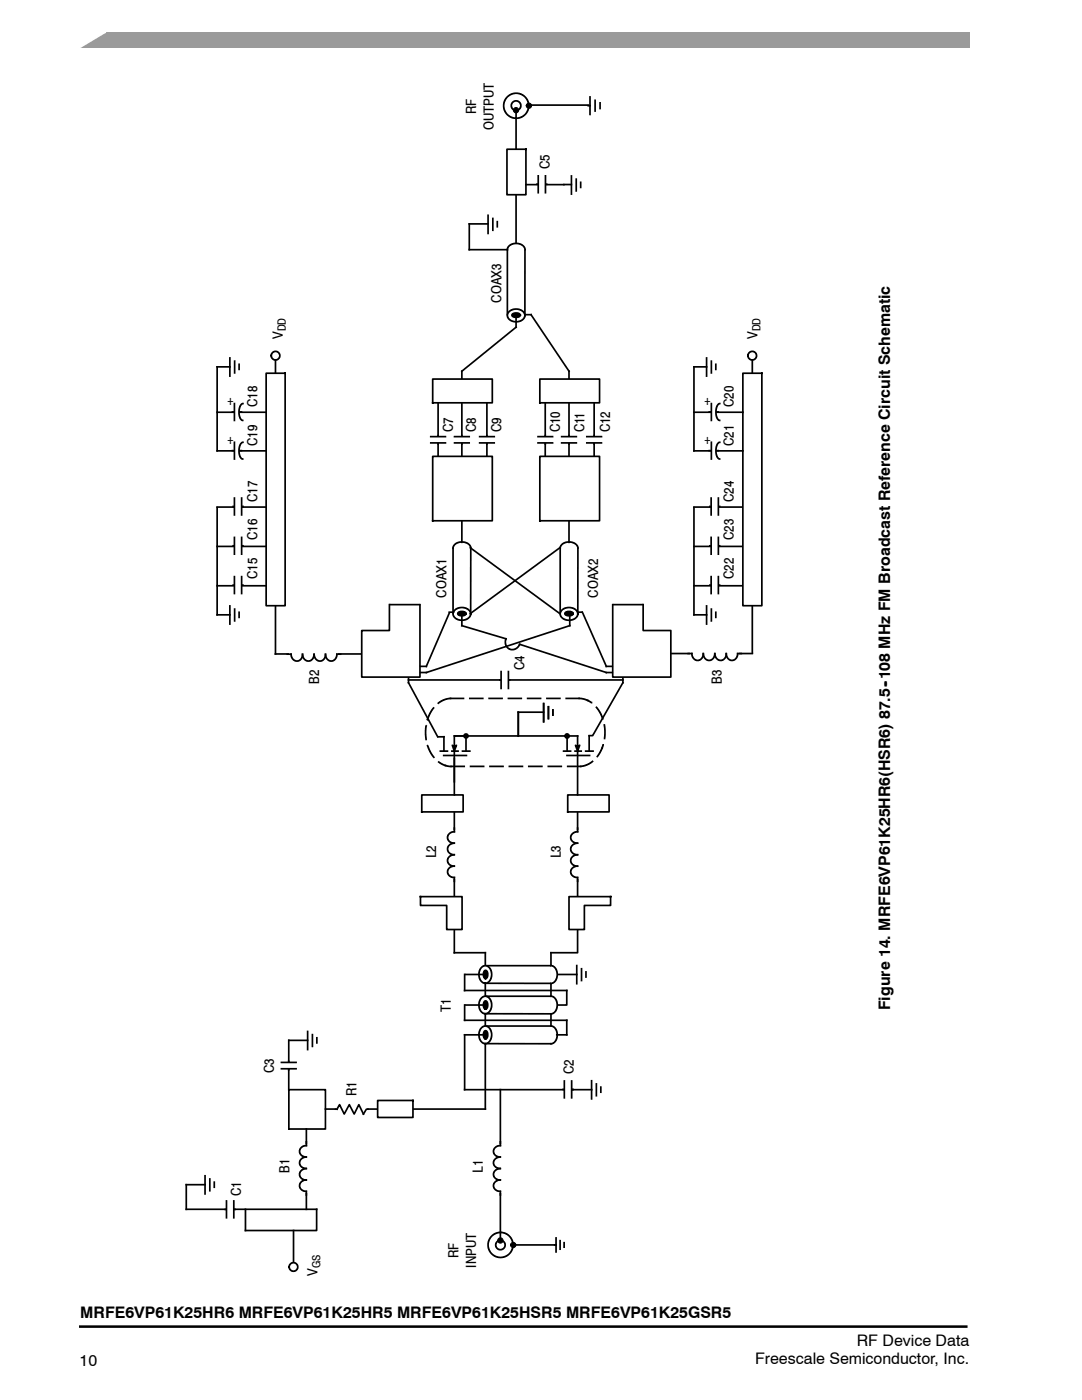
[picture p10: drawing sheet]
<svg xmlns="http://www.w3.org/2000/svg" width="216mm" height="279mm" viewBox="0 0 216 279" stroke-linecap="round" stroke-linejoin="round" font-family="sans-serif">
<path d="M15.7 6.4h177.8v3.2h-177.8z" fill="#9a9a9a"/>
<path d="M15.7 6.4h5.3l-5.3 3.2z" fill="#fff"/>
<path d="M15.7 6.4h5.3l-5.3 3.2z" fill="none" stroke="#fff" stroke-width=".34"/>
<path d="M16 264.8h176.8" fill="none" stroke="#000" stroke-width=".51"/>
<path d="M127.4 130.4h22.7" fill="none" stroke="#000" stroke-width=".34"/>
<circle cx="103" cy="21.1" r="2.5" fill="#fff"/>
<path d="M103 23.6l-1-.2-.9-.6-.5-1-.1-.9 .3-1.1 .5-.6 1-.5 .9-.1 1.1 .3 .6 .6 .5 .9 .1 .9-.3 1.1-.6 .6-.7 .5-.9 .1M105.5 21h11.9" fill="none" stroke="#000" stroke-width=".34"/>
<circle cx="103" cy="21.1" r=".95" fill="#fff"/>
<g fill="none" stroke="#000" stroke-width=".34">
<path d="M117.7 19.3v3.5M117.4 21.1h.3M118.7 20v2.2M119.7 20.5v1.2"/>
<circle cx="103" cy="21.1" r=".95"/>
</g>
<g fill="#000">
<circle cx="103" cy="22" r=".52"/>
<circle cx="105.5" cy="21.1" r=".52"/>
</g>
<path d="M102.4 22l.3-.5h.4l.3 .2 .1 .4-.2 .3-.4 .1-.4-.2-.1-.3M103 22h.1M105 21.1l.2-.4 .4-.1 .4 .2 .1 .4-.3 .3-.3 .1-.4-.2-.1-.3M105.5 21.1h.1" fill="none" stroke="#000" stroke-width=".2"/>
<circle cx="55" cy="71" r=".86" fill="#fff"/>
<g fill="none" stroke="#000" stroke-width=".34">
<path d="M54.1 71l.4-.7 .6-.2 .6 .4 .1 .6-.3 .6-.6 .1-.6-.3-.2-.5M54.9 130.5h23.6M81.5 134.7v1.5l5.8 10.8M92.5 139.4h-3.1l-.9 .3-1 .6M93.7 139.4h2.6M97.6 139.4h2.6M101.5 139.4h2.5M105.3 139.4h2.6M109.1 139.4h2.6M113 139.4h2.5M115.6 139.4l1.4 .3 1 .5M124.3 136.2l-6 10.6h-.7"/>
<path d="M85 144.9l-.1 .8 .1 1.9M85.3 148.8l.6 1.3 .7 1M86.5 141.3l-.7 1-.5 1.3M87.5 147h1.1v2.9M87.5 152.1l1.2 .6 1.3 .3M87.9 149.9h1.4M88.5 150.8h4.6M90 153h2.6M90.2 149.9h1.2M90.3 148.7l.4 .2 .4-.2-.4 1.2zM92.3 149.9h1.4M93 146.9v3"/>
<path d="M93.9 153h2.6M97.8 153h2.6M101.6 153h2.6M105.5 153h2.6M108.5 142.1h-5.1v4.8M108.5 140.4v3.6M109.4 153h2.6M109.4 141.1v2.3M110.3 141.7v1M112.5 149.9h1.4M113 146.9h-22.3v2M113.1 150.8h4.5"/>
<path d="M113.2 147v2.9M113.2 146.9h2.1v2M114.7 149.9h1.3M114.8 148.7l.5 .2 .4-.2-.4 1.2zM116.9 149.9h1.4M117.6 146.9v3M118.2 152l-.9 .6-.9 .3-3.1 .1M119 141.2l.8 1.1 .5 1.1M120.4 148.7l-.4 .9-.8 1.4M120.6 144.7l.1 1-.1 1.7"/>
</g>
<g fill="#000">
<path d="M90.3 148.7l.4 .2 .4-.2-.4 1.2z" fill-rule="evenodd"/>
<path d="M114.8 148.7l.5 .2 .4-.2-.4 1.2z" fill-rule="evenodd"/>
<circle cx="93" cy="146.9" r=".44"/>
<circle cx="113.2" cy="146.9" r=".44"/>
</g>
<g fill="none" stroke="#000" stroke-width=".25">
<circle cx="93" cy="146.9" r=".44"/>
<circle cx="113.2" cy="146.9" r=".44"/>
</g>
<path d="M57.8 130.1h9.6v1h-9.6z" fill="#fff"/>
<path d="M55 71.8v58.7M43.3 116.9h11.7M46.5 116.8h2M57.3 130.6h.8l.3 .9 .7 .4h.5l.4-.3 .4-1M60.4 130.6l.3 .9 .7 .4h.5l.4-.3 .4-1M62.7 130.6l.3 .9 .7 .4h.5l.4-.3 .4-1M64.9 130.6l.3 .9 .8 .4 .5-.1 .4-.2 .3-1M67.2 130.6h.7" fill="none" stroke="#000" stroke-width=".34"/>
<path d="M46.8 115.1h1.4v3.3h-1.4z" fill="#fff"/>
<path d="M43.3 109.1h11.7M46.5 108.9h2M46.8 115.1v3.3M48.2 115.1v3.3" fill="none" stroke="#000" stroke-width=".34"/>
<path d="M46.8 107.2h1.4v3.4h-1.4z" fill="#fff"/>
<path d="M43.3 101.2h11.7M46.5 101.1h2M46.8 107.3v3.3M48.2 107.3v3.3" fill="none" stroke="#000" stroke-width=".34"/>
<path d="M46.8 99.4h1.4v3.4h-1.4z" fill="#fff"/>
<path d="M46.8 99.4v3.4M48.2 99.4v3.4M43.3 101.3v21.4h2.6M45.9 120.9v3.6M46.8 121.6v2.3M47.7 122.2v1" fill="none" stroke="#000" stroke-width=".34"/>
<path d="M53.1 74.5h3.8v46.4h-3.8z" fill="#fff"/>
<path d="M45.9 73.2h-2.6v16.8h9.8M45.9 71.4v3.7M46.8 72.1v2.3M47.7 72.7v1M53.1 74.5h3.8v46.4h-3.8zM43.3 82.3h9.8" fill="none" stroke="#000" stroke-width=".34"/>
<path d="M90.4 109.4h3.5v13.1h-3.5z" fill-rule="evenodd" fill="#fff"/>
<path d="M90.4 109.4v13.1h3.5v-13.1" fill="none" stroke="#000" stroke-width=".34"/>
<path d="M90.6 108.8l.8-.5 1.2-.1 .9 .4 .3 .3 .1 .5h-3.5z" fill-rule="evenodd" fill="#fff"/>
<path d="M90.4 109.4l.2-.5 .2-.3 1.1-.4h.9l.5 .2 .5 .5 .1 .5" fill="none" stroke="#000" stroke-width=".34"/>
<path d="M90.9 121.6l1-.4 1.1 .2 .8 .6 .1 .9-.4 .5-.7 .3-.9 .1-.6-.2-.4-.2-.5-.7 .1-.5z" fill-rule="evenodd" fill="#fff"/>
<path d="M89.6 122.4l-4.5 10.6M89.6 122.2h.9M90.9 121.6l1-.4 1.1 .2 .8 .6 .1 .9-.4 .5-.7 .3-.9 .1-.6-.2-.4-.2-.5-.7 .1-.5zM91.4 122.2l.6-.2 .7 .2a.32 .32 0 0 1 .3 .3 .32 .32 0 0 1-.3 .3l-.7 .1-.4-.1a.3 .3 0 0 1-.3-.3 .3 .3 0 0 1 .1-.3zM116.2 122.2l4.8 10.8M124.3 134.7v1.5" fill="none" stroke="#000" stroke-width=".34"/>
<path d="M91.4 122.2l.6-.2 .7 .2a.32 .32 0 0 1 .3 .3 .32 .32 0 0 1-.3 .3l-.7 .1-.4-.1a.3 .3 0 0 1-.3-.3 .3 .3 0 0 1 .1-.3z" fill-rule="evenodd" fill="#000"/>
<path d="M111.8 109.4h3.5v13.1h-3.5z" fill-rule="evenodd" fill="#fff"/>
<path d="M111.8 109.4v13.1h3.5v-13.1" fill="none" stroke="#000" stroke-width=".34"/>
<path d="M112 108.8l.8-.5 1.1-.1 1 .4 .3 .3 .1 .5h-3.5z" fill-rule="evenodd" fill="#fff"/>
<path d="M111.8 109.4l.1-.5 .3-.3 1.1-.4h.9l.5 .2 .5 .5 .1 .5" fill="none" stroke="#000" stroke-width=".34"/>
<path d="M112.2 121.6l1.1-.4 1.1 .2 .8 .6v.9l-.4 .5-.6 .3-.9 .1-.6-.2-.5-.2-.4-.7v-.5z" fill-rule="evenodd" fill="#fff"/>
<path d="M87.4 78.8v14.9M92.2 74.1v34.1M113.5 74.1v34.1M93.9 109.3l17.8 13.1M111.7 109.3l-17.8 13.1M92.2 122.5v2.4l8.8 2.6-.2 .4 .1 .9 .8 .8h1l.7-.5 .3-.5 17.3 5.6M112.2 121.6l1.1-.4 1.1 .2 .8 .6v.9l-.4 .5-.6 .3-.9 .1-.6-.2-.5-.2-.4-.7v-.5zM112.8 122.2l.6-.2 .7 .2a.32 .32 0 0 1 .3 .3 .32 .32 0 0 1-.3 .3l-.7 .1-.4-.1a.3 .3 0 0 1-.3-.3 .3 .3 0 0 1 .1-.3zM113.7 122.5v2.4l-28.6 9.3M115.4 122.2h.7" fill="none" stroke="#000" stroke-width=".34"/>
<path d="M112.8 122.2l.6-.2 .7 .2a.32 .32 0 0 1 .3 .3 .32 .32 0 0 1-.3 .3l-.7 .1-.4-.1a.3 .3 0 0 1-.3-.3 .3 .3 0 0 1 .1-.3z" fill-rule="evenodd" fill="#000"/>
<path d="M86 87.1h2.9v1.3h-2.9z" fill="#fff"/>
<path d="M97.2 78.8v14.9M86 87.1h2.9M86 88.4h2.9M92.2 86.9v1.7" fill="none" stroke="#000" stroke-width=".34"/>
<path d="M90.7 87.1h2.9v1.3h-2.9z" fill="#fff"/>
<path d="M90.7 87.1h2.9M90.7 88.4h2.9M97.2 86.9v1.7" fill="none" stroke="#000" stroke-width=".34"/>
<path d="M95.7 87.1h2.9v1.3h-2.9z" fill="#fff"/>
<path d="M95.7 87.1h2.9M95.7 88.4h2.9" fill="none" stroke="#000" stroke-width=".34"/>
<path d="M86.3 91.1h11.9v12.8h-11.9z" fill="#fff"/>
<path d="M108.8 78.8v14.9M86.3 91.1h11.9v12.8h-11.9z" fill="none" stroke="#000" stroke-width=".34"/>
<path d="M107.3 87.1h3v1.3h-3z" fill="#fff"/>
<path d="M118.6 78.8v14.9M107.4 87.1h2.9M107.4 88.4h2.9M113.5 86.9v1.7" fill="none" stroke="#000" stroke-width=".34"/>
<path d="M112.1 87.1h2.9v1.3h-2.9z" fill="#fff"/>
<path d="M112.1 87.1h2.9M112.1 88.4h2.9M118.6 86.9v1.7" fill="none" stroke="#000" stroke-width=".34"/>
<path d="M117.1 87.1h2.9v1.3h-2.9z" fill="#fff"/>
<path d="M117.1 87.1h2.9M117.1 88.4h2.9" fill="none" stroke="#000" stroke-width=".34"/>
<path d="M107.7 91.1h11.9v12.8h-11.9z" fill="#fff"/>
<path d="M107.7 91.1h11.9v12.8h-11.9z" fill="none" stroke="#000" stroke-width=".34"/>
<path d="M86.3 75.6h11.9v4.8h-11.9z" fill="#fff"/>
<path d="M86.3 75.6h11.9v4.8h-11.9z" fill="none" stroke="#000" stroke-width=".34"/>
<path d="M107.7 75.6h11.9v4.8h-11.9z" fill="#fff"/>
<path d="M107.7 75.6h11.9v4.8h-11.9z" fill="none" stroke="#000" stroke-width=".34"/>
<path d="M101.2 49.8h3.6l-.1 13.1h-3.5z" fill-rule="evenodd" fill="#fff"/>
<path d="M101.2 49.8v13.1h3.5l.1-13.1" fill="none" stroke="#000" stroke-width=".34"/>
<path d="M101.6 49l.9-.4h1.1l.9 .6 .3 .6h-3.6l.1-.4z" fill-rule="evenodd" fill="#fff"/>
<path d="M101.2 49.8l.1-.4 .3-.4 1.2-.4h.8l.6 .3 .4 .4 .2 .5" fill="none" stroke="#000" stroke-width=".34"/>
<path d="M101.6 62.2l.9-.5 1.2 .1 .8 .5 .2 .4v.5l-.3 .5-.7 .4-.5 .1-.9-.1-.6-.3-.4-.5v-.6z" fill-rule="evenodd" fill="#fff"/>
<g fill="none" stroke="#000" stroke-width=".34">
<path d="M103 22.2v26.3M97.4 44.7h-3.8v5.1M97.4 43v3.6M98.3 43.6v2.4M99.2 44.2v1.1M101.6 62.2l.9-.5 1.2 .1 .8 .5 .2 .4v.5l-.3 .5-.7 .4-.5 .1-.9-.1-.6-.3-.4-.5v-.6zM102.3 62.7l.9-.2 .4 .1 .2 .2v.2l-.4 .3-1-.1a.33 .33 0 0 1-.2-.5zM103 62.9v2.4l-10.8 8.8M104.9 62.8h1.1l7.5 11.3M103.4 142.1v4.8M108.5 140.4v3.6M109.4 141.1v2.3"/>
<path d="M110.3 141.7v1"/>
</g>
<path d="M102.3 62.7l.9-.2 .4 .1 .2 .2v.2l-.4 .3-1-.1a.33 .33 0 0 1-.2-.5z" fill-rule="evenodd" fill="#000"/>
<path d="M101.2 29.8h3.7v9.1h-3.7z" fill="#fff"/>
<path d="M101.2 29.8h3.7v9.1h-3.7zM104.9 36.9h7.6M107.1 36.8h2" fill="none" stroke="#000" stroke-width=".34"/>
<path d="M107.4 35.1h1.4v3.4h-1.4z" fill="#fff"/>
<path d="M107.4 35.1v3.4M108.8 35.1v3.4M112.5 36.8h1.5M114 35.1v3.6M115 35.8v2.3M115.9 36.4v1" fill="none" stroke="#000" stroke-width=".34"/>
<circle cx="150.1" cy="71" r=".86" fill="#fff"/>
<path d="M149.2 71l.4-.7 .6-.2 .6 .4 .2 .6-.4 .6-.6 .1-.6-.3-.2-.5" fill="none" stroke="#000" stroke-width=".34"/>
<path d="M137.8 130h9.6v.9h-9.6z" fill="#fff"/>
<path d="M150.1 71.8v58.5M138.5 116.9h11.6M141.6 116.8h2M137.3 130.4h.7l.3 .9 .8 .5 .5-.1 .5-.3 .2-1 .3 .9 .8 .5 .5-.1 .4-.3 .3-1 .3 .9 .8 .5 .5-.1 .5-.3 .2-1 .3 1 .7 .4 .6-.1 .4-.3 .3-.9 .7-.1" fill="none" stroke="#000" stroke-width=".34"/>
<path d="M141.9 115.1h1.4v3.3h-1.4z" fill="#fff"/>
<path d="M138.5 109.1h11.6M141.6 108.9h2M141.9 115.1v3.3M143.3 115.1v3.3" fill="none" stroke="#000" stroke-width=".34"/>
<path d="M141.9 107.2h1.4v3.4h-1.4z" fill="#fff"/>
<path d="M138.5 101.2h11.6M141.6 101.1h2M141.9 107.3v3.3M143.3 107.3v3.3" fill="none" stroke="#000" stroke-width=".34"/>
<path d="M141.9 99.4h1.4v3.4h-1.4z" fill="#fff"/>
<path d="M141.9 99.4v3.4M143.3 99.4v3.4M138.5 101.3v21.4h2.5M141 120.9v3.6M141.9 121.6v2.3M142.8 122.2v1" fill="none" stroke="#000" stroke-width=".34"/>
<path d="M148.2 74.5h3.8v46.4h-3.8z" fill="#fff"/>
<path d="M93.6 49.8h7.6M141 71.4v3.7M141 73.2h-2.5v16.8h9.7M141.9 72.1v2.3M142.8 72.7v1M148.2 74.5h3.8v46.4h-3.8zM138.5 82.3h9.7" fill="none" stroke="#000" stroke-width=".34"/>
<path d="M122.3 120.7h6v5.1h5.6v9.3h-11.6z" fill-rule="evenodd" fill="#fff"/>
<path d="M121 134.2h1.2M121 133h1.2M122.4 120.7h5.8M128.3 120.7v5.1h5.6v9.3h-11.6v-14.4" fill="none" stroke="#000" stroke-width=".34"/>
<path d="M72.2 125.8h5.5v-5.1h6.1v14.4h-11.6z" fill-rule="evenodd" fill="#fff"/>
<path d="M77.7 120.7v5.1h-5.5v9.3h11.6v-14.4M77.8 120.7h5.9M81.5 135.7h42.8M83.9 134.2h1.2M83.9 133h1.2" fill="none" stroke="#000" stroke-width=".34"/>
<path d="M100 134h1.5v3.4h-1.5z" fill="#fff"/>
<path d="M100 134v3.4M101.5 134v3.4" fill="none" stroke="#000" stroke-width=".34"/>
<circle cx="99.9" cy="248.4" r="2.49" fill="#fff"/>
<g fill="none" stroke="#000" stroke-width=".34">
<path d="M102.6 248.5h8.4"/>
<circle cx="99.9" cy="248.4" r="2.49"/>
</g>
<circle cx="99.9" cy="248.5" r=".95" fill="#fff"/>
<path d="M109.9 190.1v14.7M111.2 194.5h3.9M113.1 197.7v2.9h-2M37.2 236.4h3.7M40.9 234.7v3.6M41.9 235.3v2.3M42.8 235.9v1M61.1 225.3v16M64.9 221.3h31.9M37.2 241.3h26M99.8 247.5l-.5 .2-.4 .6 .2 .7 .6 .4 .7-.1 .4-.7-.2-.7-.7-.4" fill="none" stroke="#000" stroke-width=".34"/>
<g fill="#000">
<circle cx="99.8" cy="247.6" r=".53"/>
<circle cx="102.4" cy="248.5" r=".52"/>
</g>
<path d="M99.3 247.5l.2-.4 .4-.1 .4 .3 .1 .4-.3 .3-.3 .1-.4-.2-.1-.3M99.8 247.6h.1M101.9 248.4l.2-.4 .4-.1 .4 .3v.4l-.2 .3-.4 .1-.3-.2-.1-.3M102.4 248.5h.1" fill="none" stroke="#000" stroke-width=".2"/>
<path d="M60.6 228.3h1v9.7h-1z" fill="#fff"/>
<path d="M37.2 236.4v4.9M61.1 235.5l-.9 .3-.4 .7v.5l.4 .5 .9 .3v.7M61.1 227.9v.7l-.9 .3-.4 .7v.5l.3 .5 .5 .2 .5 .1-.8 .2-.5 .7v.5l.2 .4 .6 .4 .5 .1-.6 .1-.5 .4-.2 .5v.4l.4 .6 .9 .3M45 241.4h1.9" fill="none" stroke="#000" stroke-width=".34"/>
<path d="M45.2 239.7h1.5v3.3h-1.5z" fill="#fff"/>
<path d="M96.8 190.1v31.2M45.2 239.7v3.3M46.7 239.7v3.3M49 241.3v4.3h14.2v-4.3M58.6 245.6v6.4" fill="none" stroke="#000" stroke-width=".34"/>
<circle cx="58.6" cy="252.8" r=".86" fill="#fff"/>
<g fill="none" stroke="#000" stroke-width=".34">
<path d="M57.6 207.6v9.9M57.6 217.5h7.3v7.8h-7.3z"/>
<circle cx="58.6" cy="252.8" r=".86"/>
</g>
<path d="M56.2 212h2.9v1.3h-2.9z" fill="#fff"/>
<path d="M56.2 212h2.9M56.2 213.3h2.9M57.6 207.6h3.8M61.4 205.8v3.7M62.3 206.5v2.3M63.2 207.1v1" fill="none" stroke="#000" stroke-width=".34"/>
<path d="M67.3 220.7h5.8v1.3h-5.8z" fill="#fff"/>
<path d="M67.3 220.7h5.8v1.3h-5.8z" fill="none" stroke="#fff" stroke-width=".34"/>
<path d="M73.4 221.4h-.3l-.6 .9-.9-1.8-.9 1.8-1-1.8-1 1.8-.9-1.8-.6 .9h-.2" fill="none" stroke="#000" stroke-width=".34"/>
<path d="M75.4 219.6h7v3.4h-7z" fill="#fff"/>
<path d="M75.4 219.6h7v3.4h-7z" fill="none" stroke="#000" stroke-width=".34"/>
<path d="M96.9 204.8h13v3.5h-13z" fill-rule="evenodd" fill="#fff"/>
<path d="M109.9 204.8h-13v3.5h13" fill="none" stroke="#000" stroke-width=".34"/>
<path d="M109.9 204.8l.4 .1 .4 .3 .5 1.1-.2 1.3-.4 .4-.5 .3h-.2z" fill-rule="evenodd" fill="#fff"/>
<path d="M109.9 204.8l.4 .1 .4 .3 .5 1.1-.1 .7-.2 .7-.5 .5-.5 .1" fill="none" stroke="#000" stroke-width=".34"/>
<path d="M96 205.2l.5-.4h.6l.6 .4 .3 .5 .1 .6-.1 .9-.3 .6-.5 .4h-.8l-.7-.8-.1-1.1z" fill-rule="evenodd" fill="#fff"/>
<path d="M96 205.2l.5-.4h.6l.6 .4 .3 .5 .1 .6-.1 .9-.3 .6-.5 .4h-.8l-.7-.8-.1-1.1zM96.7 205.8a.41 .41 0 0 1 .4 0 .41 .41 0 0 1 .2 .4l-.1 .9a.32 .32 0 0 1-.3 .3 .32 .32 0 0 1-.3-.3l-.1-.7z" fill="none" stroke="#000" stroke-width=".34"/>
<path d="M96.7 205.8a.41 .41 0 0 1 .4 0 .41 .41 0 0 1 .2 .4l-.1 .9a.32 .32 0 0 1-.3 .3 .32 .32 0 0 1-.3-.3l-.1-.7z" fill-rule="evenodd" fill="#000"/>
<path d="M96.9 198.8h13v3.5h-13z" fill-rule="evenodd" fill="#fff"/>
<path d="M109.9 198.8h-13v3.5h13" fill="none" stroke="#000" stroke-width=".34"/>
<path d="M109.9 198.8l.4 .1 .4 .3 .5 1.1-.3 1.4-.4 .5-.4 .1h-.2z" fill-rule="evenodd" fill="#fff"/>
<path d="M109.9 198.8l.4 .1 .4 .3 .5 1.1-.1 .9-.2 .6-.4 .4-.6 .1" fill="none" stroke="#000" stroke-width=".34"/>
<path d="M96.1 199.1l.5-.3 .6 .1 .5 .4 .3 .5 .1 .5-.1 1-.4 .7-.5 .3h-.5l-.4-.2-.5-.8-.1-1.2z" fill-rule="evenodd" fill="#fff"/>
<path d="M96.1 199.1l.5-.3 .6 .1 .5 .4 .3 .5 .1 .5-.1 1-.4 .7-.5 .3h-.5l-.4-.2-.5-.8-.1-1.2zM96.7 199.9a.41 .41 0 0 1 .4 0 .41 .41 0 0 1 .2 .4l-.1 .8a.32 .32 0 0 1-.3 .3 .32 .32 0 0 1-.3-.3l-.1-.7z" fill="none" stroke="#000" stroke-width=".34"/>
<path d="M96.7 199.9a.41 .41 0 0 1 .4 0 .41 .41 0 0 1 .2 .4l-.1 .8a.32 .32 0 0 1-.3 .3 .32 .32 0 0 1-.3-.3l-.1-.7z" fill-rule="evenodd" fill="#000"/>
<path d="M96.9 192.7h13v3.6l-13-.1z" fill-rule="evenodd" fill="#fff"/>
<path d="M109.9 192.7h-13v3.5l13 .1" fill="none" stroke="#000" stroke-width=".34"/>
<path d="M109.9 192.7l.4 .1 .4 .3 .5 1.2-.2 1.2-.4 .5-.5 .3h-.2z" fill-rule="evenodd" fill="#fff"/>
<path d="M109.9 192.7l.4 .1 .4 .3 .5 1.2-.1 .7-.2 .6-.5 .6-.5 .1" fill="none" stroke="#000" stroke-width=".34"/>
<path d="M96 193.2l.5-.4 .6-.1 .6 .5 .3 .4 .1 .7-.1 .8-.3 .7-.5 .4-.8-.1-.7-.8-.1-1z" fill-rule="evenodd" fill="#fff"/>
<path d="M96 193.2l.5-.4 .6-.1 .6 .5 .3 .4 .1 .7-.1 .8-.3 .7-.5 .4-.8-.1-.7-.8-.1-1zM96.7 193.8a.41 .41 0 0 1 .4 0 .41 .41 0 0 1 .2 .4l-.1 .9a.32 .32 0 0 1-.3 .2 .32 .32 0 0 1-.3-.3l-.1-.7zM92.7 206.5v11h21.6" fill="none" stroke="#000" stroke-width=".34"/>
<path d="M96.7 193.8a.41 .41 0 0 1 .4 0 .41 .41 0 0 1 .2 .4l-.1 .9a.32 .32 0 0 1-.3 .2 .32 .32 0 0 1-.3-.3l-.1-.7z" fill-rule="evenodd" fill="#000"/>
<path d="M112.6 215.7h1.5v3.4h-1.5z" fill="#fff"/>
<path d="M99.8 217.5v30.1M112.6 215.7v3.4M114.1 215.7v3.4M114.3 217.5h3.8M118 215.7v3.6M119 216.3v2.4M119.9 217v1" fill="none" stroke="#000" stroke-width=".34"/>
<path d="M99.4 228.3h.9v9.7h-.9z" fill="#fff"/>
<g fill="none" stroke="#000" stroke-width=".34">
<path d="M90.7 162v28.1h6.1M115.3 161v29.1h-5.4M92.7 194.5v3.2h20.4M115.1 192.7v3.6M116 193.3v2.4M116.9 194v1M92.7 200.6v3h20.4v2.9M99.8 235.5l-.9 .3-.4 .7 .1 .5 .2 .4 1 .4v.7M99.8 227.9v.7l-.8 .3-.5 .7v.5l.4 .5 .9 .3-.8 .2-.5 .7v.4l.2 .5 .5 .4 .6 .1-.5 .1-.6 .4-.2 .5v.4l.4 .6 .9 .3M110.7 248.5h.3M111 247.1v2.8M111.8 247.6v1.7"/>
<path d="M112.6 248v.9"/>
</g>
<path d="M83.9 178.9h8.3v6.6h-3.1v-4.8h-5.2z" fill-rule="evenodd" fill="#fff"/>
<path d="M83.9 178.9h8.3v6.6h-3.1v-4.8h-5.2z" fill="none" stroke="#000" stroke-width=".34"/>
<path d="M113.5 178.9h8.4l-.1 1.8h-5.2v4.8h-3.1z" fill-rule="evenodd" fill="#fff"/>
<path d="M121.8 178.9v1.8h-5.2v4.8h-3.1v-6.6h8.4" fill="none" stroke="#000" stroke-width=".34"/>
<path d="M90.2 165.7h.9v9.7h-.9z" fill="#fff"/>
<path d="M90.7 172.8l-1 .4-.4 .7 .1 .4 .3 .5 .4 .2 .6 .1v.8M90.7 170.6l-1 .3-.4 .7v.5l.4 .4 .9 .4M90.7 168.3l-1 .3-.4 .7 .1 .5 .3 .5 .9 .3M90.7 165.3v.7l-1 .3-.4 .7v.5l.4 .4 .9 .4" fill="none" stroke="#000" stroke-width=".34"/>
<path d="M114.7 165.7h1v9.7h-1z" fill="#fff"/>
<path d="M115.3 165.3v.7l-.9 .2-.5 .8v.5l.4 .5 1 .3-1 .3-.4 .7v.5l.4 .5 1 .3-.9 .2-.5 .8v.5l.4 .5 1 .2-1 .3-.4 .8 .1 .5 .3 .4 .9 .3 .1 .8" fill="none" stroke="#000" stroke-width=".34"/>
<path d="M84.2 158.6h8.2v3.4h-8.2z" fill="#fff"/>
<path d="M84.2 158.6h8.2v3.4h-8.2z" fill="none" stroke="#000" stroke-width=".34"/>
<path d="M113.3 158.6h8.2v3.4h-8.2z" fill="#fff"/>
<path d="M46.4 82.2h1.8M90.7 149.9v8.7M113.3 158.6h8.2v3.4h-8.2zM115.3 149.9v8.7M92.9 194.5h4M92.7 206.5h4.2M92.9 200.6h4M111.1 206.5h2" fill="none" stroke="#000" stroke-width=".34"/>
<path d="M46.8 80.5h.9v3.3h-.9z" fill="#fff"/>
<path d="M46.4 89.9h1.8M46.8 80.5v3.4M48.5 80.5l-.5 .4-.3 1.1 .2 1.4 .3 .4 .2 .1" fill="none" stroke="#000" stroke-width=".34"/>
<path d="M46.8 88.2h.9v3.4h-.9z" fill="#fff"/>
<path d="M46.8 88.3v3.3M48.5 88.3l-.5 .3-.3 1.1 .1 1.3 .2 .4 .4 .2M141.5 82.2h1.8" fill="none" stroke="#000" stroke-width=".34"/>
<path d="M141.9 80.5h1v3.3h-1z" fill="#fff"/>
<path d="M141.5 89.9h1.8M141.9 80.5v3.4M143.6 80.5l-.4 .4-.3 1.1 .1 1.3 .2 .4 .4 .2" fill="none" stroke="#000" stroke-width=".34"/>
<path d="M141.9 88.2h1v3.4h-1z" fill="#fff"/>
<path d="M141.9 88.3v3.3M143.6 88.3l-.4 .3-.3 1.1 .1 1.3 .2 .4 .4 .2" fill="none" stroke="#000" stroke-width=".34"/>
<g font-size="3.2">
<text x="177.6" y="201.7" transform="rotate(-90 177.6 201.7)">Figure 14. MRFE6VP61K25HR6(HSR6) 87.5--108 MHz FM Broadcast Reference Circuit Schematic</text>
<text x="16" y="263.1">MRFE6VP61K25HR6 MRFE6VP61K25HR5 MRFE6VP61K25HSR5 MRFE6VP61K25GSR5</text>
<text x="170.9" y="268.5">RF Device Data</text>
<text x="15.9" y="272.6">10</text>
<text x="150.7" y="272.2">Freescale Semiconductor, Inc.</text>
</g>
<g font-size="2.8">
<text x="95" y="22.8" transform="rotate(-90 95 22.8)">RF</text>
<text x="98.6" y="26" transform="rotate(-90 98.6 26)">OUTPUT</text>
<text x="109.7" y="33.8" transform="rotate(-90 109.7 33.8)">C5</text>
<text x="100.1" y="60.4" transform="rotate(-90 100.1 60.4)">COAX3</text>
<text x="56.4" y="67.7" transform="rotate(-90 56.4 67.7)">V</text>
<text x="151.2" y="67.7" transform="rotate(-90 151.2 67.7)">V</text>
<text x="45.3" y="80.9">+</text>
<text x="51.4" y="81.2" transform="rotate(-90 51.4 81.2)">C18</text>
<text x="140.5" y="80.9">+</text>
<text x="146.4" y="81.2" transform="rotate(-90 146.4 81.2)">C20</text>
<text x="45.3" y="88.6">+</text>
<text x="51.4" y="89" transform="rotate(-90 51.4 89)">C19</text>
<text x="90.4" y="86.3" transform="rotate(-90 90.4 86.3)">C7</text>
<text x="95" y="86.3" transform="rotate(-90 95 86.3)">C8</text>
<text x="100.1" y="86.3" transform="rotate(-90 100.1 86.3)">C9</text>
<text x="111.8" y="86.3" transform="rotate(-90 111.8 86.3)">C10</text>
<text x="116.6" y="86.3" transform="rotate(-90 116.6 86.3)">C11</text>
<text x="121.7" y="86.3" transform="rotate(-90 121.7 86.3)">C12</text>
<text x="140.5" y="88.6">+</text>
<text x="146.4" y="89" transform="rotate(-90 146.4 89)">C21</text>
<text x="51.4" y="100.2" transform="rotate(-90 51.4 100.2)">C17</text>
<text x="146.4" y="100.2" transform="rotate(-90 146.4 100.2)">C24</text>
<text x="51.4" y="107.8" transform="rotate(-90 51.4 107.8)">C16</text>
<text x="146.4" y="107.8" transform="rotate(-90 146.4 107.8)">C23</text>
<text x="51.4" y="115.6" transform="rotate(-90 51.4 115.6)">C15</text>
<text x="89.1" y="119.3" transform="rotate(-90 89.1 119.3)">COAX1</text>
<text x="119.4" y="119.3" transform="rotate(-90 119.4 119.3)">COAX2</text>
<text x="146.4" y="115.6" transform="rotate(-90 146.4 115.6)">C22</text>
<text x="63.7" y="136.5" transform="rotate(-90 63.7 136.5)">B2</text>
<text x="104.6" y="133.7" transform="rotate(-90 104.6 133.7)">C4</text>
<text x="144.1" y="136.5" transform="rotate(-90 144.1 136.5)">B3</text>
<text x="87.1" y="171.2" transform="rotate(-90 87.1 171.2)">L2</text>
<text x="111.9" y="171.2" transform="rotate(-90 111.9 171.2)">L3</text>
<text x="89.9" y="202.1" transform="rotate(-90 89.9 202.1)">T1</text>
<text x="54.7" y="214.2" transform="rotate(-90 54.7 214.2)">C3</text>
<text x="114.5" y="214.4" transform="rotate(-90 114.5 214.4)">C2</text>
<text x="71.1" y="218.8" transform="rotate(-90 71.1 218.8)">R1</text>
<text x="48.1" y="238.8" transform="rotate(-90 48.1 238.8)">C1</text>
<text x="57.8" y="234" transform="rotate(-90 57.8 234)">B1</text>
<text x="96.4" y="234" transform="rotate(-90 96.4 234)">L1</text>
<text x="91.5" y="251.1" transform="rotate(-90 91.5 251.1)">RF</text>
<text x="63.4" y="254.7" transform="rotate(-90 63.4 254.7)">V</text>
<text x="95" y="253" transform="rotate(-90 95 253)">INPUT</text>
</g>
<g font-size="2.3">
<text x="57" y="66.1" transform="rotate(-90 57 66.1)">DD</text>
<text x="151.8" y="66.1" transform="rotate(-90 151.8 66.1)">DD</text>
<text x="64" y="253.1" transform="rotate(-90 64 253.1)">GS</text>
</g>
</svg>
